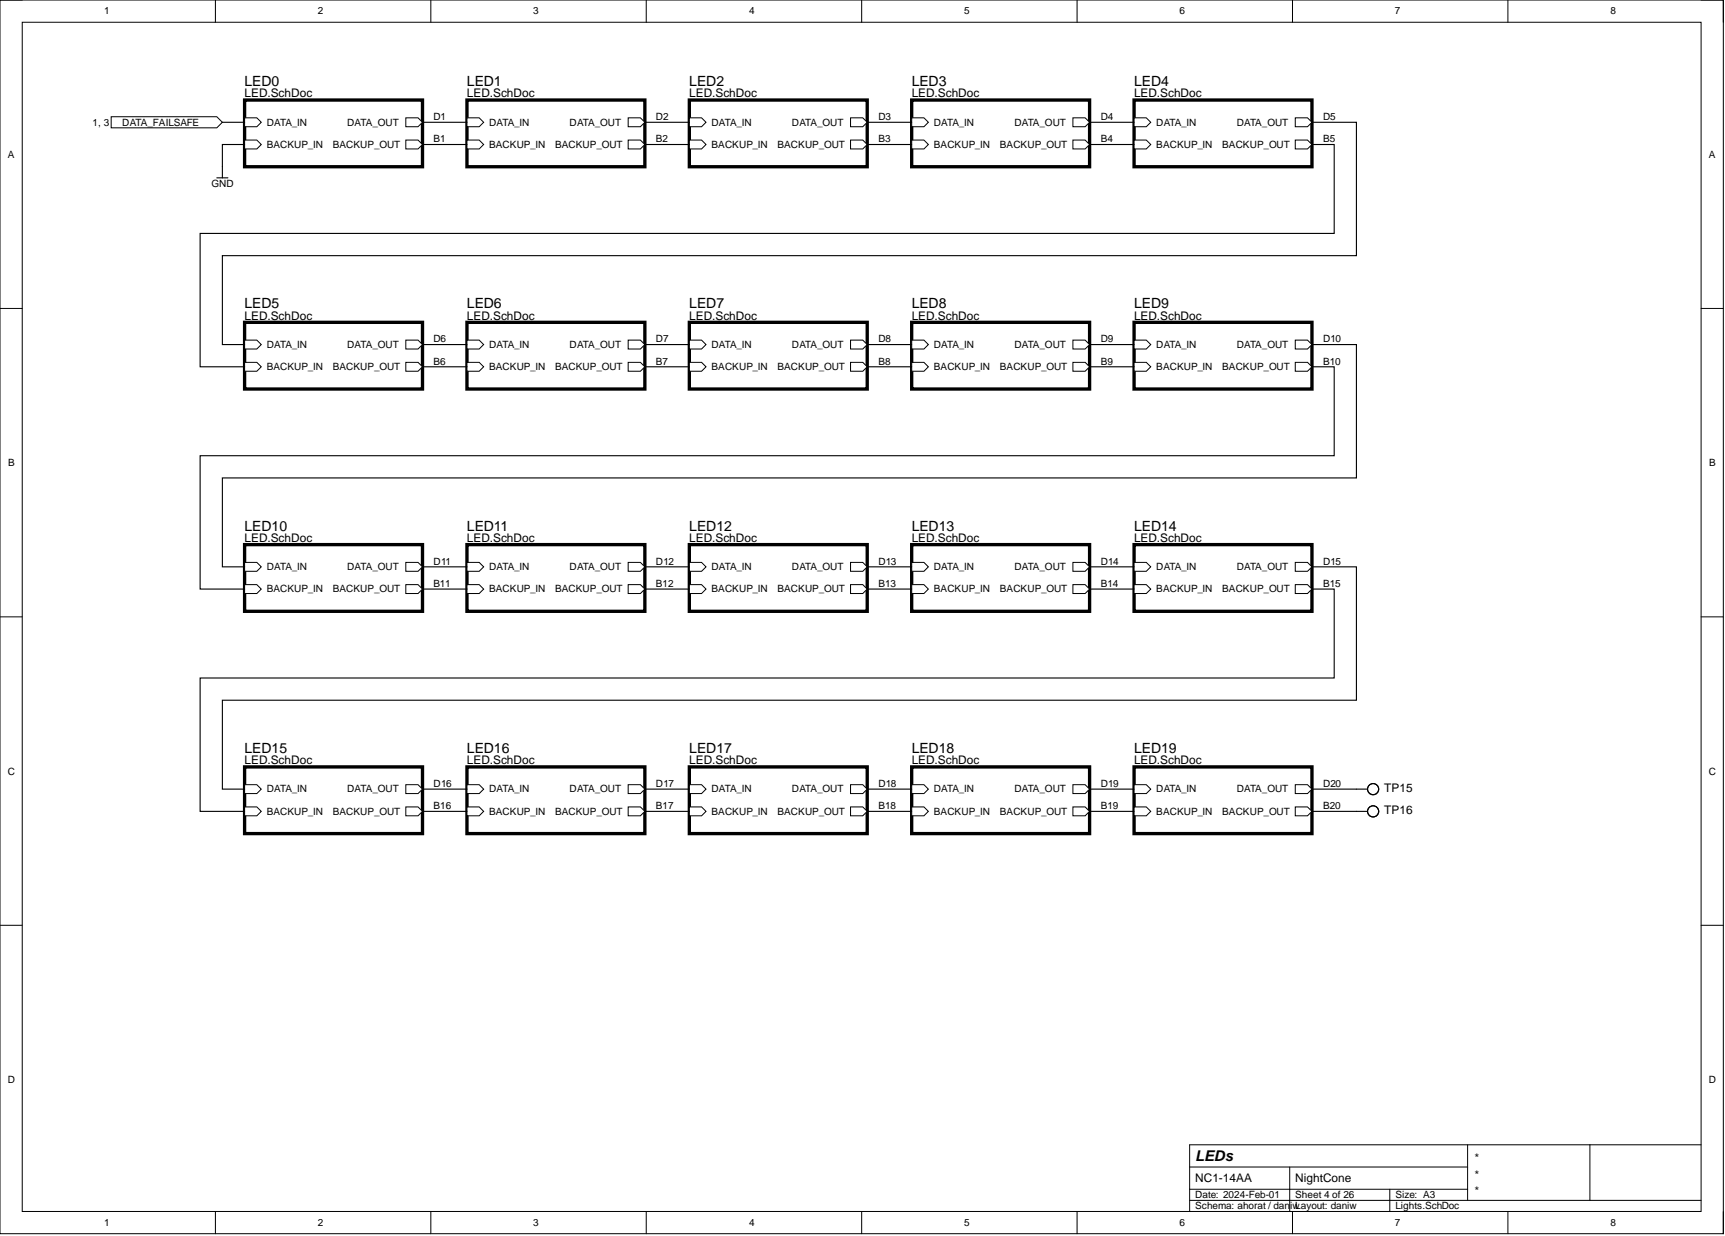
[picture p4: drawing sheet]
<svg xmlns="http://www.w3.org/2000/svg" width="393mm" height="282mm" viewBox="0 0 393 282" stroke-linecap="round" stroke-linejoin="round" font-family="sans-serif">
<g fill="none" stroke="#000" stroke-width=".23">
<path d="M0 0h393v281.3h-393zM0 0h5.1M5.1 5.1h382.8v271.2h-382.8zM49.1 0v5.1M98.2 0v5.1M147.4 0v5.1M196.5 0v5.1M245.6 0v5.1M294.7 0v5.1M343.8 0v5.1M387.9 0h5.1v5.1M0 70.3h5.1"/>
<path d="M387.9 70.3h5.1M0 140.7h5.1M387.9 140.7h5.1M0 211h5.1M387.9 211h5.1M49.1 276.3v5M98.2 276.3v5M147.4 276.3v5M196.5 276.3v5M245.6 276.3v5M271.3 266.1h63.4M271.3 273.7h116.6"/>
<path d="M271.3 271.2h63.4M294.1 266.1v10.2M294.7 276.3v5M316.9 271.2v5.1M334.7 261.1v12.6M343.8 276.3v5M362.5 261.1v12.6M387.9 261.1h-116.6v15.2M393 276.3v5"/>
</g>
<path d="M25.4 26.6h24l1.3 1.3-1.3 1.3h-24z" fill-rule="evenodd" fill="#fff"/>
<path d="M25.4 26.6h24l1.3 1.3-1.3 1.3h-24z" fill="none" stroke="#000" stroke-width=".23"/>
<path d="M55.8 22.8h40.5v15.2h-40.5z" fill-rule="evenodd" fill="#fff"/>
<path d="M55.8 22.8h40.5v15.2h-40.5z" fill="none" stroke="#000" stroke-width=".76"/>
<path d="M55.8 26.9h2.8l1 1-1 1h-2.8z" fill-rule="evenodd" fill="#fff"/>
<path d="M55.8 26.9h2.8l1 1-1 1h-2.8z" fill="none" stroke="#000" stroke-width=".23"/>
<path d="M55.8 31.9h2.8l1 1.1-1 1h-2.8z" fill-rule="evenodd" fill="#fff"/>
<path d="M55.8 31.9h2.8l1 1.1-1 1h-2.8z" fill="none" stroke="#000" stroke-width=".23"/>
<path d="M92.5 26.9h2.8l1 1-1 1h-2.8z" fill-rule="evenodd" fill="#fff"/>
<path d="M92.5 26.9h2.8l1 1-1 1h-2.8z" fill="none" stroke="#000" stroke-width=".23"/>
<path d="M92.5 31.9h2.8l1 1.1-1 1h-2.8z" fill-rule="evenodd" fill="#fff"/>
<path d="M92.5 31.9h2.8l1 1.1-1 1h-2.8z" fill="none" stroke="#000" stroke-width=".23"/>
<path d="M50.7 38v2.6M49.4 40.6h2.6" fill="none" stroke="#000" stroke-width=".25"/>
<path d="M106.5 22.8h40.5v15.2h-40.5z" fill-rule="evenodd" fill="#fff"/>
<path d="M106.5 22.8h40.5v15.2h-40.5z" fill="none" stroke="#000" stroke-width=".76"/>
<path d="M106.5 26.9h2.8l1 1-1 1h-2.8z" fill-rule="evenodd" fill="#fff"/>
<path d="M106.5 26.9h2.8l1 1-1 1h-2.8z" fill="none" stroke="#000" stroke-width=".23"/>
<path d="M106.5 31.9h2.8l1 1.1-1 1h-2.8z" fill-rule="evenodd" fill="#fff"/>
<path d="M106.5 31.9h2.8l1 1.1-1 1h-2.8z" fill="none" stroke="#000" stroke-width=".23"/>
<path d="M143.2 26.9h2.8l1 1-1 1h-2.8z" fill-rule="evenodd" fill="#fff"/>
<path d="M143.2 26.9h2.8l1 1-1 1h-2.8z" fill="none" stroke="#000" stroke-width=".23"/>
<path d="M143.2 31.9h2.8l1 1.1-1 1h-2.8z" fill-rule="evenodd" fill="#fff"/>
<path d="M143.2 31.9h2.8l1 1.1-1 1h-2.8z" fill="none" stroke="#000" stroke-width=".23"/>
<path d="M157.2 22.8h40.6v15.2h-40.6z" fill-rule="evenodd" fill="#fff"/>
<path d="M157.2 22.8h40.6v15.2h-40.6z" fill="none" stroke="#000" stroke-width=".76"/>
<path d="M157.2 26.9h2.8l1 1-1 1h-2.8z" fill-rule="evenodd" fill="#fff"/>
<path d="M157.2 26.9h2.8l1 1-1 1h-2.8z" fill="none" stroke="#000" stroke-width=".23"/>
<path d="M157.2 31.9h2.8l1 1.1-1 1h-2.8z" fill-rule="evenodd" fill="#fff"/>
<path d="M157.2 31.9h2.8l1 1.1-1 1h-2.8z" fill="none" stroke="#000" stroke-width=".23"/>
<path d="M193.9 26.9h2.8l1.1 1-1.1 1h-2.8z" fill-rule="evenodd" fill="#fff"/>
<path d="M193.9 26.9h2.8l1.1 1-1.1 1h-2.8z" fill="none" stroke="#000" stroke-width=".23"/>
<path d="M193.9 31.9h2.8l1.1 1.1-1.1 1h-2.8z" fill-rule="evenodd" fill="#fff"/>
<path d="M193.9 31.9h2.8l1.1 1.1-1.1 1h-2.8z" fill="none" stroke="#000" stroke-width=".23"/>
<path d="M207.9 22.8h40.6v15.2h-40.6z" fill-rule="evenodd" fill="#fff"/>
<path d="M207.9 22.8h40.6v15.2h-40.6z" fill="none" stroke="#000" stroke-width=".76"/>
<path d="M207.9 26.9h2.8l1 1-1 1h-2.8z" fill-rule="evenodd" fill="#fff"/>
<path d="M207.9 26.9h2.8l1 1-1 1h-2.8z" fill="none" stroke="#000" stroke-width=".23"/>
<path d="M207.9 31.9h2.8l1 1.1-1 1h-2.8z" fill-rule="evenodd" fill="#fff"/>
<path d="M207.9 31.9h2.8l1 1.1-1 1h-2.8z" fill="none" stroke="#000" stroke-width=".23"/>
<path d="M244.7 26.9h2.7l1.1 1-1.1 1h-2.7z" fill-rule="evenodd" fill="#fff"/>
<path d="M244.7 26.9h2.7l1.1 1-1.1 1h-2.7z" fill="none" stroke="#000" stroke-width=".23"/>
<path d="M244.7 31.9h2.7l1.1 1.1-1.1 1h-2.7z" fill-rule="evenodd" fill="#fff"/>
<path d="M244.7 31.9h2.7l1.1 1.1-1.1 1h-2.7z" fill="none" stroke="#000" stroke-width=".23"/>
<path d="M258.6 22.8h40.6v15.2h-40.6z" fill-rule="evenodd" fill="#fff"/>
<path d="M258.6 22.8h40.6v15.2h-40.6z" fill="none" stroke="#000" stroke-width=".76"/>
<path d="M258.6 26.9h2.8l1 1-1 1h-2.8z" fill-rule="evenodd" fill="#fff"/>
<path d="M258.6 26.9h2.8l1 1-1 1h-2.8z" fill="none" stroke="#000" stroke-width=".23"/>
<path d="M258.6 31.9h2.8l1 1.1-1 1h-2.8z" fill-rule="evenodd" fill="#fff"/>
<path d="M258.6 31.9h2.8l1 1.1-1 1h-2.8z" fill="none" stroke="#000" stroke-width=".23"/>
<path d="M295.4 26.9h2.7l1.1 1-1.1 1h-2.7z" fill-rule="evenodd" fill="#fff"/>
<path d="M295.4 26.9h2.7l1.1 1-1.1 1h-2.7z" fill="none" stroke="#000" stroke-width=".23"/>
<path d="M295.4 31.9h2.7l1.1 1.1-1.1 1h-2.7z" fill-rule="evenodd" fill="#fff"/>
<path d="M295.4 31.9h2.7l1.1 1.1-1.1 1h-2.7z" fill="none" stroke="#000" stroke-width=".23"/>
<path d="M55.8 73.5h40.5v15.2h-40.5z" fill-rule="evenodd" fill="#fff"/>
<path d="M55.8 73.5h40.5v15.2h-40.5z" fill="none" stroke="#000" stroke-width=".76"/>
<path d="M55.8 77.6h2.8l1 1-1 1h-2.8z" fill-rule="evenodd" fill="#fff"/>
<path d="M55.8 77.6h2.8l1 1-1 1h-2.8z" fill="none" stroke="#000" stroke-width=".23"/>
<path d="M55.8 82.6h2.8l1 1-1 1.1h-2.8z" fill-rule="evenodd" fill="#fff"/>
<path d="M55.8 82.6h2.8l1 1-1 1.1h-2.8z" fill="none" stroke="#000" stroke-width=".23"/>
<path d="M92.5 77.6h2.8l1 1-1 1h-2.8z" fill-rule="evenodd" fill="#fff"/>
<path d="M92.5 77.6h2.8l1 1-1 1h-2.8z" fill="none" stroke="#000" stroke-width=".23"/>
<path d="M92.5 82.6h2.8l1 1-1 1.1h-2.8z" fill-rule="evenodd" fill="#fff"/>
<path d="M92.5 82.6h2.8l1 1-1 1.1h-2.8z" fill="none" stroke="#000" stroke-width=".23"/>
<path d="M106.5 73.5h40.5v15.2h-40.5z" fill-rule="evenodd" fill="#fff"/>
<path d="M106.5 73.5h40.5v15.2h-40.5z" fill="none" stroke="#000" stroke-width=".76"/>
<path d="M106.5 77.6h2.8l1 1-1 1h-2.8z" fill-rule="evenodd" fill="#fff"/>
<path d="M106.5 77.6h2.8l1 1-1 1h-2.8z" fill="none" stroke="#000" stroke-width=".23"/>
<path d="M106.5 82.6h2.8l1 1-1 1.1h-2.8z" fill-rule="evenodd" fill="#fff"/>
<path d="M106.5 82.6h2.8l1 1-1 1.1h-2.8z" fill="none" stroke="#000" stroke-width=".23"/>
<path d="M143.2 77.6h2.8l1 1-1 1h-2.8z" fill-rule="evenodd" fill="#fff"/>
<path d="M143.2 77.6h2.8l1 1-1 1h-2.8z" fill="none" stroke="#000" stroke-width=".23"/>
<path d="M143.2 82.6h2.8l1 1-1 1.1h-2.8z" fill-rule="evenodd" fill="#fff"/>
<path d="M143.2 82.6h2.8l1 1-1 1.1h-2.8z" fill="none" stroke="#000" stroke-width=".23"/>
<path d="M157.2 73.5h40.6v15.2h-40.6z" fill-rule="evenodd" fill="#fff"/>
<path d="M157.2 73.5h40.6v15.2h-40.6z" fill="none" stroke="#000" stroke-width=".76"/>
<path d="M157.2 77.6h2.8l1 1-1 1h-2.8z" fill-rule="evenodd" fill="#fff"/>
<path d="M157.2 77.6h2.8l1 1-1 1h-2.8z" fill="none" stroke="#000" stroke-width=".23"/>
<path d="M157.2 82.6h2.8l1 1-1 1.1h-2.8z" fill-rule="evenodd" fill="#fff"/>
<path d="M157.2 82.6h2.8l1 1-1 1.1h-2.8z" fill="none" stroke="#000" stroke-width=".23"/>
<path d="M193.9 77.6h2.8l1.1 1-1.1 1h-2.8z" fill-rule="evenodd" fill="#fff"/>
<path d="M193.9 77.6h2.8l1.1 1-1.1 1h-2.8z" fill="none" stroke="#000" stroke-width=".23"/>
<path d="M193.9 82.6h2.8l1.1 1-1.1 1.1h-2.8z" fill-rule="evenodd" fill="#fff"/>
<path d="M193.9 82.6h2.8l1.1 1-1.1 1.1h-2.8z" fill="none" stroke="#000" stroke-width=".23"/>
<path d="M207.9 73.5h40.6v15.2h-40.6z" fill-rule="evenodd" fill="#fff"/>
<path d="M207.9 73.5h40.6v15.2h-40.6z" fill="none" stroke="#000" stroke-width=".76"/>
<path d="M207.9 77.6h2.8l1 1-1 1h-2.8z" fill-rule="evenodd" fill="#fff"/>
<path d="M207.9 77.6h2.8l1 1-1 1h-2.8z" fill="none" stroke="#000" stroke-width=".23"/>
<path d="M207.9 82.6h2.8l1 1-1 1.1h-2.8z" fill-rule="evenodd" fill="#fff"/>
<path d="M207.9 82.6h2.8l1 1-1 1.1h-2.8z" fill="none" stroke="#000" stroke-width=".23"/>
<path d="M244.7 77.6h2.7l1.1 1-1.1 1h-2.7z" fill-rule="evenodd" fill="#fff"/>
<path d="M244.7 77.6h2.7l1.1 1-1.1 1h-2.7z" fill="none" stroke="#000" stroke-width=".23"/>
<path d="M244.7 82.6h2.7l1.1 1-1.1 1.1h-2.7z" fill-rule="evenodd" fill="#fff"/>
<path d="M244.7 82.6h2.7l1.1 1-1.1 1.1h-2.7z" fill="none" stroke="#000" stroke-width=".23"/>
<path d="M258.6 73.5h40.6v15.2h-40.6z" fill-rule="evenodd" fill="#fff"/>
<path d="M258.6 73.5h40.6v15.2h-40.6z" fill="none" stroke="#000" stroke-width=".76"/>
<path d="M258.6 77.6h2.8l1 1-1 1h-2.8z" fill-rule="evenodd" fill="#fff"/>
<path d="M258.6 77.6h2.8l1 1-1 1h-2.8z" fill="none" stroke="#000" stroke-width=".23"/>
<path d="M258.6 82.6h2.8l1 1-1 1.1h-2.8z" fill-rule="evenodd" fill="#fff"/>
<path d="M258.6 82.6h2.8l1 1-1 1.1h-2.8z" fill="none" stroke="#000" stroke-width=".23"/>
<path d="M295.4 77.6h2.7l1.1 1-1.1 1h-2.7z" fill-rule="evenodd" fill="#fff"/>
<path d="M295.4 77.6h2.7l1.1 1-1.1 1h-2.7z" fill="none" stroke="#000" stroke-width=".23"/>
<path d="M295.4 82.6h2.7l1.1 1-1.1 1.1h-2.7z" fill-rule="evenodd" fill="#fff"/>
<path d="M295.4 82.6h2.7l1.1 1-1.1 1.1h-2.7z" fill="none" stroke="#000" stroke-width=".23"/>
<path d="M55.8 124.2h40.5v15.2h-40.5z" fill-rule="evenodd" fill="#fff"/>
<path d="M55.8 124.2h40.5v15.2h-40.5z" fill="none" stroke="#000" stroke-width=".76"/>
<path d="M55.8 128.3h2.8l1 1-1 1h-2.8z" fill-rule="evenodd" fill="#fff"/>
<path d="M55.8 128.3h2.8l1 1-1 1h-2.8z" fill="none" stroke="#000" stroke-width=".23"/>
<path d="M55.8 133.3h2.8l1 1-1 1.1h-2.8z" fill-rule="evenodd" fill="#fff"/>
<path d="M55.8 133.3h2.8l1 1-1 1.1h-2.8z" fill="none" stroke="#000" stroke-width=".23"/>
<path d="M92.5 128.3h2.8l1 1-1 1h-2.8z" fill-rule="evenodd" fill="#fff"/>
<path d="M92.5 128.3h2.8l1 1-1 1h-2.8z" fill="none" stroke="#000" stroke-width=".23"/>
<path d="M92.5 133.3h2.8l1 1-1 1.1h-2.8z" fill-rule="evenodd" fill="#fff"/>
<path d="M92.5 133.3h2.8l1 1-1 1.1h-2.8z" fill="none" stroke="#000" stroke-width=".23"/>
<path d="M106.5 124.2h40.5v15.2h-40.5z" fill-rule="evenodd" fill="#fff"/>
<path d="M106.5 124.2h40.5v15.2h-40.5z" fill="none" stroke="#000" stroke-width=".76"/>
<path d="M106.5 128.3h2.8l1 1-1 1h-2.8z" fill-rule="evenodd" fill="#fff"/>
<path d="M106.5 128.3h2.8l1 1-1 1h-2.8z" fill="none" stroke="#000" stroke-width=".23"/>
<path d="M106.5 133.3h2.8l1 1-1 1.1h-2.8z" fill-rule="evenodd" fill="#fff"/>
<path d="M106.5 133.3h2.8l1 1-1 1.1h-2.8z" fill="none" stroke="#000" stroke-width=".23"/>
<path d="M143.2 128.3h2.8l1 1-1 1h-2.8z" fill-rule="evenodd" fill="#fff"/>
<path d="M143.2 128.3h2.8l1 1-1 1h-2.8z" fill="none" stroke="#000" stroke-width=".23"/>
<path d="M143.2 133.3h2.8l1 1-1 1.1h-2.8z" fill-rule="evenodd" fill="#fff"/>
<path d="M143.2 133.3h2.8l1 1-1 1.1h-2.8z" fill="none" stroke="#000" stroke-width=".23"/>
<path d="M157.2 124.2h40.6v15.2h-40.6z" fill-rule="evenodd" fill="#fff"/>
<path d="M157.2 124.2h40.6v15.2h-40.6z" fill="none" stroke="#000" stroke-width=".76"/>
<path d="M157.2 128.3h2.8l1 1-1 1h-2.8z" fill-rule="evenodd" fill="#fff"/>
<path d="M157.2 128.3h2.8l1 1-1 1h-2.8z" fill="none" stroke="#000" stroke-width=".23"/>
<path d="M157.2 133.3h2.8l1 1-1 1.1h-2.8z" fill-rule="evenodd" fill="#fff"/>
<path d="M157.2 133.3h2.8l1 1-1 1.1h-2.8z" fill="none" stroke="#000" stroke-width=".23"/>
<path d="M193.9 128.3h2.8l1.1 1-1.1 1h-2.8z" fill-rule="evenodd" fill="#fff"/>
<path d="M193.9 128.3h2.8l1.1 1-1.1 1h-2.8z" fill="none" stroke="#000" stroke-width=".23"/>
<path d="M193.9 133.3h2.8l1.1 1-1.1 1.1h-2.8z" fill-rule="evenodd" fill="#fff"/>
<path d="M193.9 133.3h2.8l1.1 1-1.1 1.1h-2.8z" fill="none" stroke="#000" stroke-width=".23"/>
<path d="M207.9 124.2h40.6v15.2h-40.6z" fill-rule="evenodd" fill="#fff"/>
<path d="M207.9 124.2h40.6v15.2h-40.6z" fill="none" stroke="#000" stroke-width=".76"/>
<path d="M207.9 128.3h2.8l1 1-1 1h-2.8z" fill-rule="evenodd" fill="#fff"/>
<path d="M207.9 128.3h2.8l1 1-1 1h-2.8z" fill="none" stroke="#000" stroke-width=".23"/>
<path d="M207.9 133.3h2.8l1 1-1 1.1h-2.8z" fill-rule="evenodd" fill="#fff"/>
<path d="M207.9 133.3h2.8l1 1-1 1.1h-2.8z" fill="none" stroke="#000" stroke-width=".23"/>
<path d="M244.7 128.3h2.7l1.1 1-1.1 1h-2.7z" fill-rule="evenodd" fill="#fff"/>
<path d="M244.7 128.3h2.7l1.1 1-1.1 1h-2.7z" fill="none" stroke="#000" stroke-width=".23"/>
<path d="M244.7 133.3h2.7l1.1 1-1.1 1.1h-2.7z" fill-rule="evenodd" fill="#fff"/>
<path d="M244.7 133.3h2.7l1.1 1-1.1 1.1h-2.7z" fill="none" stroke="#000" stroke-width=".23"/>
<path d="M258.6 124.2h40.6v15.2h-40.6z" fill-rule="evenodd" fill="#fff"/>
<path d="M258.6 124.2h40.6v15.2h-40.6z" fill="none" stroke="#000" stroke-width=".76"/>
<path d="M258.6 128.3h2.8l1 1-1 1h-2.8z" fill-rule="evenodd" fill="#fff"/>
<path d="M258.6 128.3h2.8l1 1-1 1h-2.8z" fill="none" stroke="#000" stroke-width=".23"/>
<path d="M258.6 133.3h2.8l1 1-1 1.1h-2.8z" fill-rule="evenodd" fill="#fff"/>
<path d="M258.6 133.3h2.8l1 1-1 1.1h-2.8z" fill="none" stroke="#000" stroke-width=".23"/>
<path d="M295.4 128.3h2.7l1.1 1-1.1 1h-2.7z" fill-rule="evenodd" fill="#fff"/>
<path d="M295.4 128.3h2.7l1.1 1-1.1 1h-2.7z" fill="none" stroke="#000" stroke-width=".23"/>
<path d="M295.4 133.3h2.7l1.1 1-1.1 1.1h-2.7z" fill-rule="evenodd" fill="#fff"/>
<path d="M295.4 133.3h2.7l1.1 1-1.1 1.1h-2.7z" fill="none" stroke="#000" stroke-width=".23"/>
<path d="M55.8 174.9h40.5v15.2h-40.5z" fill-rule="evenodd" fill="#fff"/>
<path d="M55.8 174.9h40.5v15.2h-40.5z" fill="none" stroke="#000" stroke-width=".76"/>
<path d="M55.8 178.9h2.8l1 1.1-1 1h-2.8z" fill-rule="evenodd" fill="#fff"/>
<path d="M55.8 178.9h2.8l1 1.1-1 1h-2.8z" fill="none" stroke="#000" stroke-width=".23"/>
<path d="M55.8 184h2.8l1 1-1 1h-2.8z" fill-rule="evenodd" fill="#fff"/>
<path d="M55.8 184h2.8l1 1-1 1h-2.8z" fill="none" stroke="#000" stroke-width=".23"/>
<path d="M92.5 178.9h2.8l1 1.1-1 1h-2.8z" fill-rule="evenodd" fill="#fff"/>
<path d="M92.5 178.9h2.8l1 1.1-1 1h-2.8z" fill="none" stroke="#000" stroke-width=".23"/>
<path d="M92.5 184h2.8l1 1-1 1h-2.8z" fill-rule="evenodd" fill="#fff"/>
<path d="M92.5 184h2.8l1 1-1 1h-2.8z" fill="none" stroke="#000" stroke-width=".23"/>
<path d="M106.5 174.9h40.5v15.2h-40.5z" fill-rule="evenodd" fill="#fff"/>
<path d="M106.5 174.9h40.5v15.2h-40.5z" fill="none" stroke="#000" stroke-width=".76"/>
<path d="M106.5 178.9h2.8l1 1.1-1 1h-2.8z" fill-rule="evenodd" fill="#fff"/>
<path d="M106.5 178.9h2.8l1 1.1-1 1h-2.8z" fill="none" stroke="#000" stroke-width=".23"/>
<path d="M106.5 184h2.8l1 1-1 1h-2.8z" fill-rule="evenodd" fill="#fff"/>
<path d="M106.5 184h2.8l1 1-1 1h-2.8z" fill="none" stroke="#000" stroke-width=".23"/>
<path d="M143.2 178.9h2.8l1 1.1-1 1h-2.8z" fill-rule="evenodd" fill="#fff"/>
<path d="M143.2 178.9h2.8l1 1.1-1 1h-2.8z" fill="none" stroke="#000" stroke-width=".23"/>
<path d="M143.2 184h2.8l1 1-1 1h-2.8z" fill-rule="evenodd" fill="#fff"/>
<path d="M143.2 184h2.8l1 1-1 1h-2.8z" fill="none" stroke="#000" stroke-width=".23"/>
<path d="M157.2 174.9h40.6v15.2h-40.6z" fill-rule="evenodd" fill="#fff"/>
<path d="M157.2 174.9h40.6v15.2h-40.6z" fill="none" stroke="#000" stroke-width=".76"/>
<path d="M157.2 178.9h2.8l1 1.1-1 1h-2.8z" fill-rule="evenodd" fill="#fff"/>
<path d="M157.2 178.9h2.8l1 1.1-1 1h-2.8z" fill="none" stroke="#000" stroke-width=".23"/>
<path d="M157.2 184h2.8l1 1-1 1h-2.8z" fill-rule="evenodd" fill="#fff"/>
<path d="M157.2 184h2.8l1 1-1 1h-2.8z" fill="none" stroke="#000" stroke-width=".23"/>
<path d="M193.9 178.9h2.8l1.1 1.1-1.1 1h-2.8z" fill-rule="evenodd" fill="#fff"/>
<path d="M193.9 178.9h2.8l1.1 1.1-1.1 1h-2.8z" fill="none" stroke="#000" stroke-width=".23"/>
<path d="M193.9 184h2.8l1.1 1-1.1 1h-2.8z" fill-rule="evenodd" fill="#fff"/>
<path d="M193.9 184h2.8l1.1 1-1.1 1h-2.8z" fill="none" stroke="#000" stroke-width=".23"/>
<path d="M207.9 174.9h40.6v15.2h-40.6z" fill-rule="evenodd" fill="#fff"/>
<path d="M207.9 174.9h40.6v15.2h-40.6z" fill="none" stroke="#000" stroke-width=".76"/>
<path d="M207.9 178.9h2.8l1 1.1-1 1h-2.8z" fill-rule="evenodd" fill="#fff"/>
<path d="M207.9 178.9h2.8l1 1.1-1 1h-2.8z" fill="none" stroke="#000" stroke-width=".23"/>
<path d="M207.9 184h2.8l1 1-1 1h-2.8z" fill-rule="evenodd" fill="#fff"/>
<path d="M207.9 184h2.8l1 1-1 1h-2.8z" fill="none" stroke="#000" stroke-width=".23"/>
<path d="M244.7 178.9h2.7l1.1 1.1-1.1 1h-2.7z" fill-rule="evenodd" fill="#fff"/>
<path d="M244.7 178.9h2.7l1.1 1.1-1.1 1h-2.7z" fill="none" stroke="#000" stroke-width=".23"/>
<path d="M244.7 184h2.7l1.1 1-1.1 1h-2.7z" fill-rule="evenodd" fill="#fff"/>
<path d="M244.7 184h2.7l1.1 1-1.1 1h-2.7z" fill="none" stroke="#000" stroke-width=".23"/>
<path d="M258.6 174.9h40.6v15.2h-40.6z" fill-rule="evenodd" fill="#fff"/>
<path d="M258.6 174.9h40.6v15.2h-40.6z" fill="none" stroke="#000" stroke-width=".76"/>
<path d="M258.6 178.9h2.8l1 1.1-1 1h-2.8z" fill-rule="evenodd" fill="#fff"/>
<path d="M258.6 178.9h2.8l1 1.1-1 1h-2.8z" fill="none" stroke="#000" stroke-width=".23"/>
<path d="M258.6 184h2.8l1 1-1 1h-2.8z" fill-rule="evenodd" fill="#fff"/>
<path d="M258.6 184h2.8l1 1-1 1h-2.8z" fill="none" stroke="#000" stroke-width=".23"/>
<path d="M295.4 178.9h2.7l1.1 1.1-1.1 1h-2.7z" fill-rule="evenodd" fill="#fff"/>
<path d="M295.4 178.9h2.7l1.1 1.1-1.1 1h-2.7z" fill="none" stroke="#000" stroke-width=".23"/>
<path d="M295.4 184h2.7l1.1 1-1.1 1h-2.7z" fill-rule="evenodd" fill="#fff"/>
<path d="M295.4 184h2.7l1.1 1-1.1 1h-2.7z" fill="none" stroke="#000" stroke-width=".23"/>
<g fill="none" stroke="#000" stroke-width=".25">
<path d="M50.7 27.9h5.1M55.8 33h-5.1v5M96.3 27.9h10.2M96.3 33h10.2M147 27.9h10.2M147 33h10.2M197.8 27.9h10.1M197.8 33h10.1M248.5 27.9h10.1M248.5 33h10.1M299.2 27.9h10.1v30.4h-258.6v20.3h5.1M299.2 33h5v20.2h-258.6v30.4h10.2"/>
<path d="M96.3 78.6h10.2M147 78.6h10.2M197.8 78.6h10.1M248.5 78.6h10.1M299.2 78.6h10.1v30.4h-258.6v20.3h5.1M96.3 83.6h10.2M147 83.6h10.2M197.8 83.6h10.1M248.5 83.6h10.1M299.2 83.6h5v20.3h-258.6v30.4h10.2M96.3 129.3h10.2M96.3 134.3h10.2"/>
<path d="M147 129.3h10.2M147 134.3h10.2M197.8 129.3h10.1M197.8 134.3h10.1M248.5 129.3h10.1M248.5 134.3h10.1M299.2 129.3h10.1v30.4h-258.6v20.3h5.1M299.2 134.3h5v20.3h-258.6v30.4h10.2M96.3 180h10.2M147 180h10.2M197.8 180h10.1M248.5 180h10.1"/>
<path d="M299.2 180h12.6M96.3 185h10.2M147 185h10.2M197.8 185h10.1M248.5 185h10.1M299.2 185h12.6"/>
<circle cx="313.1" cy="180" r="1.27"/>
<circle cx="313.1" cy="185" r="1.27"/>
</g>
<text font-size="3.4" x="272.5" y="264.9">LEDs</text>
<g font-size="3.2">
<text x="55.8" y="19.6">LED0</text>
<text x="106.5" y="19.6">LED1</text>
<text x="157.2" y="19.6">LED2</text>
<text x="207.9" y="19.6">LED3</text>
<text x="258.6" y="19.6">LED4</text>
<text x="55.8" y="70.3">LED5</text>
<text x="106.5" y="70.3">LED6</text>
<text x="157.2" y="70.3">LED7</text>
<text x="207.9" y="70.3">LED8</text>
<text x="258.6" y="70.3">LED9</text>
<text x="55.8" y="121">LED10</text>
<text x="106.5" y="121">LED11</text>
<text x="157.2" y="121">LED12</text>
<text x="207.9" y="121">LED13</text>
<text x="258.6" y="121">LED14</text>
<text x="55.8" y="171.7">LED15</text>
<text x="106.5" y="171.7">LED16</text>
<text x="157.2" y="171.7">LED17</text>
<text x="207.9" y="171.7">LED18</text>
<text x="258.6" y="171.7">LED19</text>
</g>
<g font-size="2.7">
<text x="55.8" y="22.2">LED.SchDoc</text>
<text x="106.5" y="22.2">LED.SchDoc</text>
<text x="157.2" y="22.2">LED.SchDoc</text>
<text x="207.9" y="22.2">LED.SchDoc</text>
<text x="258.6" y="22.2">LED.SchDoc</text>
<text x="55.8" y="72.9">LED.SchDoc</text>
<text x="106.5" y="72.9">LED.SchDoc</text>
<text x="157.2" y="72.9">LED.SchDoc</text>
<text x="207.9" y="72.9">LED.SchDoc</text>
<text x="258.6" y="72.9">LED.SchDoc</text>
<text x="55.8" y="123.6">LED.SchDoc</text>
<text x="106.5" y="123.6">LED.SchDoc</text>
<text x="157.2" y="123.6">LED.SchDoc</text>
<text x="207.9" y="123.6">LED.SchDoc</text>
<text x="258.6" y="123.6">LED.SchDoc</text>
<text x="55.8" y="174.3">LED.SchDoc</text>
<text x="106.5" y="174.3">LED.SchDoc</text>
<text x="157.2" y="174.3">LED.SchDoc</text>
<text x="207.9" y="174.3">LED.SchDoc</text>
<text x="258.6" y="174.3">LED.SchDoc</text>
<text x="315.6" y="180.6">TP15</text>
<text x="315.6" y="185.7">TP16</text>
<text x="272.5" y="269.6">NC1-14AA</text>
<text x="295.4" y="269.6">NightCone</text>
<text x="335.9" y="265">*</text>
<text x="335.9" y="268.8">*</text>
<text x="335.9" y="272.6">*</text>
</g>
<g font-size="2.3">
<text x="23.7" y="3.3">1</text>
<text x="72.5" y="3.3">2</text>
<text x="121.6" y="3.3">3</text>
<text x="170.8" y="3.3">4</text>
<text x="219.9" y="3.3">5</text>
<text x="269" y="3.3">6</text>
<text x="318.1" y="3.3">7</text>
<text x="367.3" y="3.3">8</text>
<text x="21.1" y="28.6">1, 3</text>
<text x="27.9" y="28.6">DATA_FAILSAFE</text>
<text x="60.8" y="28.6">DATA_IN</text>
<text x="79.2" y="28.6">DATA_OUT</text>
<text x="98.9" y="27.4">D1</text>
<text x="111.6" y="28.6">DATA_IN</text>
<text x="129.9" y="28.6">DATA_OUT</text>
<text x="149.6" y="27.4">D2</text>
<text x="162.3" y="28.6">DATA_IN</text>
<text x="180.6" y="28.6">DATA_OUT</text>
<text x="200.3" y="27.4">D3</text>
<text x="213" y="28.6">DATA_IN</text>
<text x="231.3" y="28.6">DATA_OUT</text>
<text x="251" y="27.4">D4</text>
<text x="263.7" y="28.6">DATA_IN</text>
<text x="282" y="28.6">DATA_OUT</text>
<text x="301.7" y="27.4">D5</text>
<text x="1.8" y="36">A</text>
<text x="60.8" y="33.7">BACKUP_IN</text>
<text x="75.9" y="33.7">BACKUP_OUT</text>
<text x="98.9" y="32.4">B1</text>
<text x="111.6" y="33.7">BACKUP_IN</text>
<text x="126.6" y="33.7">BACKUP_OUT</text>
<text x="149.6" y="32.4">B2</text>
<text x="162.3" y="33.7">BACKUP_IN</text>
<text x="177.3" y="33.7">BACKUP_OUT</text>
<text x="200.3" y="32.4">B3</text>
<text x="213" y="33.7">BACKUP_IN</text>
<text x="228" y="33.7">BACKUP_OUT</text>
<text x="251" y="32.4">B4</text>
<text x="263.7" y="33.7">BACKUP_IN</text>
<text x="278.7" y="33.7">BACKUP_OUT</text>
<text x="301.7" y="32.4">B5</text>
<text x="389.7" y="36">A</text>
<text x="48.3" y="42.6">GND</text>
<text x="60.8" y="79.3">DATA_IN</text>
<text x="79.2" y="79.3">DATA_OUT</text>
<text x="98.9" y="78.1">D6</text>
<text x="98.9" y="83.1">B6</text>
<text x="111.6" y="79.3">DATA_IN</text>
<text x="129.9" y="79.3">DATA_OUT</text>
<text x="149.6" y="78.1">D7</text>
<text x="149.6" y="83.1">B7</text>
<text x="162.3" y="79.3">DATA_IN</text>
<text x="180.6" y="79.3">DATA_OUT</text>
<text x="200.3" y="78.1">D8</text>
<text x="200.3" y="83.1">B8</text>
<text x="213" y="79.3">DATA_IN</text>
<text x="231.3" y="79.3">DATA_OUT</text>
<text x="251" y="78.1">D9</text>
<text x="251" y="83.1">B9</text>
<text x="263.7" y="79.3">DATA_IN</text>
<text x="282" y="79.3">DATA_OUT</text>
<text x="301.7" y="78.1">D10</text>
<text x="301.7" y="83.1">B10</text>
<text x="60.8" y="84.4">BACKUP_IN</text>
<text x="75.9" y="84.4">BACKUP_OUT</text>
<text x="111.6" y="84.4">BACKUP_IN</text>
<text x="126.6" y="84.4">BACKUP_OUT</text>
<text x="162.3" y="84.4">BACKUP_IN</text>
<text x="177.3" y="84.4">BACKUP_OUT</text>
<text x="213" y="84.4">BACKUP_IN</text>
<text x="228" y="84.4">BACKUP_OUT</text>
<text x="263.7" y="84.4">BACKUP_IN</text>
<text x="278.7" y="84.4">BACKUP_OUT</text>
<text x="1.9" y="106.3">B</text>
<text x="389.8" y="106.3">B</text>
<text x="60.8" y="130">DATA_IN</text>
<text x="79.2" y="130">DATA_OUT</text>
<text x="98.9" y="128.8">D11</text>
<text x="111.6" y="130">DATA_IN</text>
<text x="129.9" y="130">DATA_OUT</text>
<text x="149.6" y="128.8">D12</text>
<text x="162.3" y="130">DATA_IN</text>
<text x="180.6" y="130">DATA_OUT</text>
<text x="200.3" y="128.8">D13</text>
<text x="213" y="130">DATA_IN</text>
<text x="231.3" y="130">DATA_OUT</text>
<text x="251" y="128.8">D14</text>
<text x="263.7" y="130">DATA_IN</text>
<text x="282" y="130">DATA_OUT</text>
<text x="301.7" y="128.8">D15</text>
<text x="60.8" y="135.1">BACKUP_IN</text>
<text x="75.9" y="135.1">BACKUP_OUT</text>
<text x="98.9" y="133.8">B11</text>
<text x="111.6" y="135.1">BACKUP_IN</text>
<text x="126.6" y="135.1">BACKUP_OUT</text>
<text x="149.6" y="133.8">B12</text>
<text x="162.3" y="135.1">BACKUP_IN</text>
<text x="177.3" y="135.1">BACKUP_OUT</text>
<text x="200.3" y="133.8">B13</text>
<text x="213" y="135.1">BACKUP_IN</text>
<text x="228" y="135.1">BACKUP_OUT</text>
<text x="251" y="133.8">B14</text>
<text x="263.7" y="135.1">BACKUP_IN</text>
<text x="278.7" y="135.1">BACKUP_OUT</text>
<text x="301.7" y="133.8">B15</text>
<text x="1.8" y="176.7">C</text>
<text x="98.9" y="179.5">D16</text>
<text x="149.6" y="179.5">D17</text>
<text x="200.3" y="179.5">D18</text>
<text x="251" y="179.5">D19</text>
<text x="301.7" y="179.5">D20</text>
<text x="389.7" y="176.7">C</text>
<text x="60.8" y="180.7">DATA_IN</text>
<text x="60.8" y="185.8">BACKUP_IN</text>
<text x="75.9" y="185.8">BACKUP_OUT</text>
<text x="79.2" y="180.7">DATA_OUT</text>
<text x="98.9" y="184.5">B16</text>
<text x="111.6" y="180.7">DATA_IN</text>
<text x="111.6" y="185.8">BACKUP_IN</text>
<text x="126.6" y="185.8">BACKUP_OUT</text>
<text x="129.9" y="180.7">DATA_OUT</text>
<text x="149.6" y="184.5">B17</text>
<text x="162.3" y="180.7">DATA_IN</text>
<text x="162.3" y="185.8">BACKUP_IN</text>
<text x="177.3" y="185.8">BACKUP_OUT</text>
<text x="180.6" y="180.7">DATA_OUT</text>
<text x="200.3" y="184.5">B18</text>
<text x="213" y="180.7">DATA_IN</text>
<text x="213" y="185.8">BACKUP_IN</text>
<text x="228" y="185.8">BACKUP_OUT</text>
<text x="231.3" y="180.7">DATA_OUT</text>
<text x="251" y="184.5">B19</text>
<text x="263.7" y="180.7">DATA_IN</text>
<text x="263.7" y="185.8">BACKUP_IN</text>
<text x="278.7" y="185.8">BACKUP_OUT</text>
<text x="282" y="180.7">DATA_OUT</text>
<text x="301.7" y="184.5">B20</text>
<text x="1.8" y="247">D</text>
<text x="389.7" y="247">D</text>
<text x="272.5" y="273.2">Date: 2024-Feb-01</text>
<text x="272.5" y="275.8">Schema: ahorat / daniwLayout: daniw</text>
<text x="295.4" y="273.2">Sheet 4 of 26</text>
<text x="318.2" y="275.8">Lights.SchDoc</text>
<text x="318.2" y="273.2">Size: A3</text>
<text x="23.7" y="279.6">1</text>
<text x="72.5" y="279.6">2</text>
<text x="121.6" y="279.6">3</text>
<text x="170.8" y="279.6">4</text>
<text x="219.9" y="279.6">5</text>
<text x="269" y="279.6">6</text>
<text x="318.1" y="279.6">7</text>
<text x="367.3" y="279.6">8</text>
</g>
</svg>
